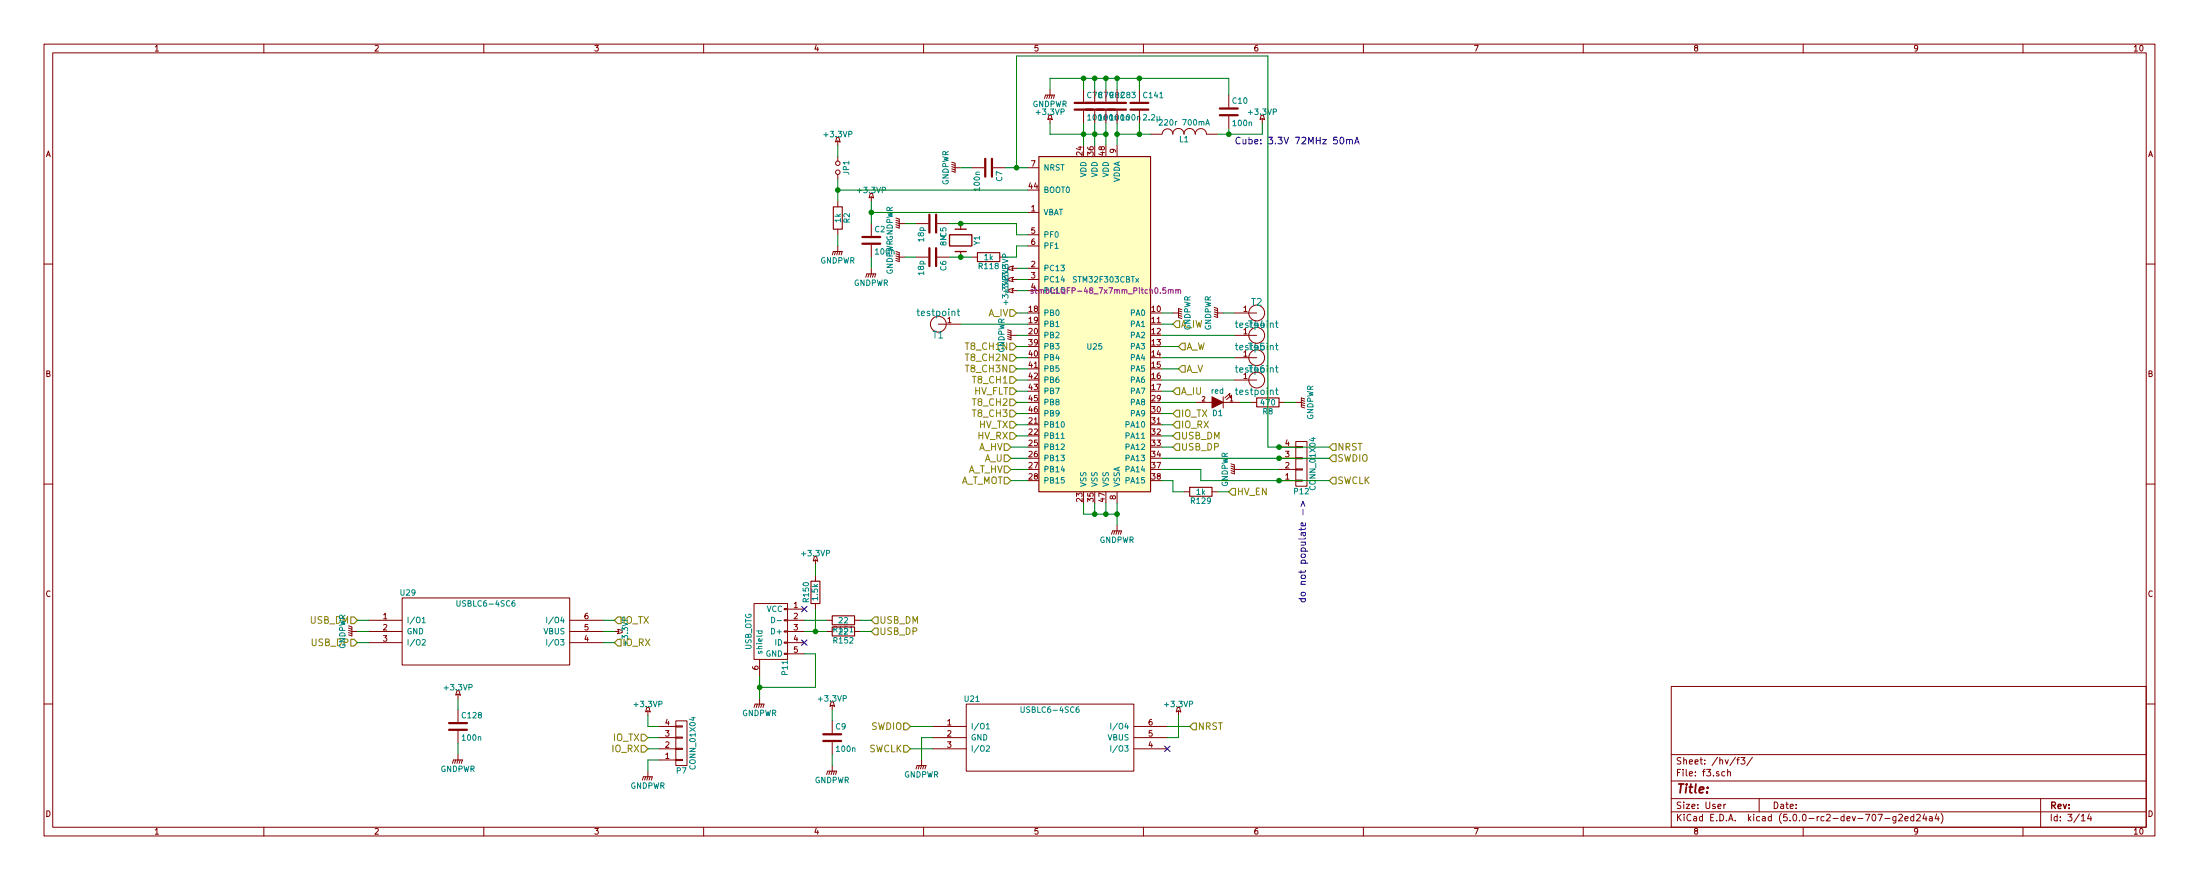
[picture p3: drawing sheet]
<svg xmlns="http://www.w3.org/2000/svg" width="500mm" height="200mm" viewBox="0 0 500 200" stroke-linecap="round" stroke-linejoin="round" font-family="sans-serif">
<g fill="none" stroke="#840000" stroke-width=".23">
<path d="M10 10h480v180h-480zM12 12h476v176h-476zM60 10v2M110 10v2M160 10v2M210 10v2M260 10v2M310 10v2M360 10v2M410 10v2M460 10v2M190.2 31.3h.6l.2 1-.5-.3-.5 .3z"/>
<path d="M190.5 32v1M190.5 35.6v1M190.5 39.6v1.1M216.4 36.9l.8 .2v2l-.8-.2M216.4 37.4l.8 .2M216.4 37.9l.8 .2h1.2M216.4 38.4l.8 .2M221 38.1h2.8M225.8 38.1h2.8M233.7 38.1h2.5M237.5 22.4l.2-.8h2.1l-.3 .8M238.3 21.6l-.3 .8"/>
<path d="M238.5 26.2h.5l.3 1-.5-.3-.5 .3zM238.8 20.3v1.3l-.3 .8M238.8 26.9v1.1M239.3 21.6l-.3 .8M246.4 20.3v2.8M246.4 25.2v2.8M248.9 20.3v2.8M248.9 25.2v2.8M251.5 20.3v2.8M251.5 25.2v2.8M254 20.3v2.8M254 25.2v2.8"/>
<path d="M254 33v2.6M259.1 20.3v2.8M259.1 25.2v2.8M261.6 30.5h2.6M264.3 30.5a1.22 1.22 0 0 1 1.2-1.2 1.22 1.22 0 0 1 1.2 1.2M266.6 30.5a1.3 1.3 0 0 1 1.3-1.3 1.3 1.3 0 0 1 1.3 1.3M269.2 30.5a1.3 1.3 0 0 1 1.3-1.3 1.3 1.3 0 0 1 1.3 1.3 1.27 1.27 0 0 1 1.2-1.3 1.27 1.27 0 0 1 1.3 1.3M274.3 30.5h2.6M279.4 21.6v2.8M279.4 26.4v2.8M286.8 26.2h.5l.2 1-.5-.3-.5 .3zM287 26.9v1.1"/>
<path d="M189.2 57.9l.3-.7h2l-.2 .7M190 57.2l-.3 .7M190.5 55.9v1.3l-.3 .7M190.5 45.7v1.3M190.5 52.1v1.3M191 57.2l-.2 .7M197.9 44h.5l.2 1-.5-.3-.5 .3zM198.1 44.7v1M198.1 50.8v2.8M198.1 55.7v2.7M203.7 49.6l.8 .2v2l-.8-.2M203.7 50.1l.8 .2"/>
<path d="M203.7 50.6l.8 .2h1.2M203.7 51.1l.8 .2M203.7 57.2l.8 .2v2.1l-.8-.3M203.7 57.7l.8 .2M203.7 58.2l.8 .2h1.2M203.7 58.7l.8 .3M208.3 50.8h2.8M208.3 58.4h2.8M213.1 50.8h2.8M213.1 58.4h2.8M218.4 50.8v1.3M218.4 57.2v1.2"/>
<path d="M221 58.4h1.2M227.3 58.4h1.3M233.7 48.3h2.5M233.7 53.4h2.5M233.7 55.9h2.5M10 60h2M196.8 63l.3-.7h2l-.2 .7M197.6 62.3l-.2 .7M198.1 61v1.3l-.2 .7M198.6 62.3l-.2 .7M213.4 73.7h5M229.1 75l.8 .2v2l-.8-.2"/>
<path d="M229.1 75.5l.8 .2M229.1 76l.8 .2h1.2M229.1 76.5l.8 .2M229.4 65.8l1-.2-.3 .5 .3 .5-1-.3zM229.4 63.3l1-.3-.3 .5 .3 .5-1-.2zM229.4 60.7l1-.2-.3 .5 .3 .5-1-.3zM230.1 66.1h1M230.1 63.5h1M230.1 61h1M233.7 61h2.5M233.7 63.5h2.5M233.7 66.1h2.5"/>
<path d="M266.7 71.1h1.3l.7 .3M268 71.7l.7 .2M268 70.6l.7 .3M268.7 70.4l-.7-.3v2.1l.7 .2M276.1 69.9l.8 .2v2.1l-.8-.3M276.1 70.4l.8 .2M276.1 70.9l.8 .2h1.2M276.1 71.4l.8 .3M280.7 76.2h5M280.7 71.1h5M488 60h2M271.8 91.5h3.8"/>
<path d="M278.1 90.2v2.5M278.1 91.5h3.8M279.5 90.1l.2-.7-1.2 1M279.9 90.4l.1-.6-1.1 1M280.7 81.3h5M280.7 86.4h5M284.5 91.5h1.2M290.8 91.5h1.3M294.6 91.5h1.3l.8 .2M295.9 92l.8 .2M295.9 91l.8 .2M296.7 90.7l-.8-.3v2.1l.8 .2"/>
<path d="M10 110h2M254 119.4v1.3l-.3 .7M254 111.8v2.5M269.2 111.8h1.3M275.6 111.8h1.3M279.9 105.4l.8 .3v2l-.8-.2M279.9 105.9l.8 .3M279.9 106.5l.8 .2h1.2M279.9 107l.8 .2M290.8 109.2h3.8M290.8 106.7h3.8M290.8 104.2h3.8"/>
<path d="M290.8 101.6h3.8M294.6 101.5h1.6v.3h-1.6zM294.6 104h1.6v.3h-1.6zM294.6 106.6h1.6v.2h-1.6zM294.6 109.1h1.6v.3h-1.6zM294.6 100.4h2.6v10.1h-2.6zM488 110h2M91.4 135.9h38.1v15.3h-38.1zM171.4 137.2h7.7v12.7h-7.7zM178.3 138.3h.8v.3h-.8zM179.1 138.5h3.8M185.2 126.5h.5l.2 1-.5-.2-.5 .2z"/>
<path d="M185.4 127.3v1M185.4 130.8v1.3M185.4 137.2v1.3M252.7 121.4l.3-.7h2l-.2 .7M253.5 120.7l-.3 .7M254.5 120.7l-.2 .7M79.2 142.3l.8 .2v2.1l-.8-.3M79.2 142.8l.8 .2M79.2 143.3l.8 .2h1.3M79.2 143.8l.8 .2M83.8 141h7.6M83.8 143.5h7.6"/>
<path d="M83.8 146.1h7.6M103.9 157h.5l.2 1-.5-.2-.5 .2zM104.1 157.8v1M129.6 141h7.6M129.6 143.5h7.6M129.6 146.1h7.6M139.7 143.5h1M140.5 143l1 .3v.5l-1 .2 .2-.5zM172.7 158.8v1.2l-.2 .8M172.7 149.9v3.8M178.3 140.9h.8v.2h-.8zM178.3 143.4h.8v.3h-.8z"/>
<path d="M178.3 145.9h.8v.3h-.8zM178.3 148.5h.8v.2h-.8zM179.1 141h3.8M179.1 143.5h3.8M179.1 146.1h3.8M179.1 148.6h3.8M188 141h1.2M188 143.5h1.2M189 159.5h.5l.2 1.1-.5-.3-.5 .3zM194.3 141h1.3M194.3 143.5h1.3M380 156h108v32h-108z"/>
<path d="M10 160h2M102.9 173.5l.2-.8h2.1l-.3 .8M103.6 172.7l-.2 .8M104.1 171.5v1.2l-.2 .8M104.1 161.3v2.8M104.1 166.1v2.8M104.6 172.7l-.2 .8M146 177.3l.3-.7h2l-.2 .7M146.8 176.6l-.2 .7M147.1 160.8h.5l.2 1-.5-.2-.5 .2zM147.3 175.3v1.3l-.2 .7M147.3 161.6v1"/>
<path d="M147.8 176.6l-.2 .7M149.9 165.1h3.8M149.9 167.7h3.8M149.9 170.2h3.8M149.9 172.7h3.8M153.7 165h1.5v.3h-1.5zM153.7 167.5h1.5v.3h-1.5zM153.7 170.1h1.5v.2h-1.5zM153.7 172.6h1.5v.3h-1.5zM153.7 163.9h2.5v10.1h-2.5zM171.4 160.8l.3-.8h2l-.2 .8M172.2 160l-.2 .8"/>
<path d="M173.2 160l-.2 .8M188 176l.2-.7h2l-.2 .7M188.7 175.3l-.2 .7M189.2 174v1.3l-.2 .7M189.2 160.3v1M189.2 163.9v2.7M189.2 168.7v2.8M189.7 175.3l-.2 .7M208.3 174.8l.2-.8h2.1l-.3 .8M209 174l-.2 .8M209.5 172.7v1.3l-.2 .8M210.1 174l-.3 .8"/>
<path d="M212.1 165.1h7.6M212.1 167.7h7.6M212.1 170.2h7.6M219.7 160h38.1v15.3h-38.1zM257.9 165.1h7.5M257.9 167.7h7.5M257.9 170.2h7.5M267.7 160.8h.5l.3 1-.5-.2-.5 .2zM268 161.6v1M380 177.5h108M380 171.5h108M392.2 175.5l-.4-.1-.3 .3 .1 .6h.6"/>
<path d="M392.8 175.5h.6l.1 .9M392.8 174.9v1.5M394.6 172.1l-1.3 1.9M394.9 172.7h.6M395.5 172.2l-.4 .2v1.3M395.8 172.2h1l-.5 .6 .4 .1v.7l-.2 .1-.7-.1M398.5 172.1l-1.3 1.9M488 160h2M60 188v2M110 188v2M160 188v2M210 188v2"/>
<path d="M260 188v2M310 188v2M360 188v2M380 184.5h108M380 181.5h108M392 182.8v1M392.4 182.8l-.4 .3M400 181.5v3M410 188v2M428.6 186h1.1M431.1 185.6v1.2l-.3 .3-.3-.1M431.1 185.7l-.4-.1-.3 .3 .1 .6h.6"/>
<path d="M431.7 185.2l.6-.1 .3 .4-1 1.1h1M433.1 186.1l.8-.1-.1-.3-.4-.1-.3 .2 .1 .7h.6M435.2 185.7l-.5-.1-.3 .3 .1 .6h.7M435.2 185.1v1.5M435.8 185.2l.6-.1 .3 .4-1 1.1h1M437.6 185l-.4 1.1h.9M437.9 185.6v1M438.7 185.7h.6l.1 .9M439.4 186h-.5l-.2 .2 .2 .4 .5-.1M440.4 185l-.4 1.1h.9M440.7 185.6v1M441.4 184.9a1.79 1.79 0 0 1 0 2.3"/>
<path d="M460 188v2M464 181.5v6.5M473.3 185.5l.4-.4v1.5M473.3 186.6h.8M475.1 185l-.4 1.1h.9M475.4 185.6v1"/>
<circle cx="190.5" cy="39.1" r=".51"/>
<circle cx="190.5" cy="37.1" r=".51"/>
<circle cx="213.4" cy="73.7" r="1.8"/>
<circle cx="285.8" cy="71.1" r="1.8"/>
<circle cx="285.8" cy="76.2" r="1.8"/>
<circle cx="285.8" cy="81.3" r="1.8"/>
<circle cx="285.8" cy="86.4" r="1.8"/>
</g>
<g fill="none" stroke="#840000" stroke-width=".51">
<path d="M224 36.1v4.1M225.6 36.1v4.1M244.3 24.9h11.7M244.3 23.4h11.7M257 24.9h4.1M257 23.4h4.1M277.4 26.2h4M277.4 24.7h4M196.1 55.4h4.1M196.1 53.9h4.1M211.3 48.8v4.1M211.3 56.4v4.1"/>
<path d="M212.9 48.8v4.1M212.9 56.4v4.1M102.1 165.9h4.1M102.1 164.4h4.1M187.2 168.4h4.1M187.2 166.9h4.1"/>
</g>
<path d="M215.9 53.4h5.1v2.5h-5.1zM217.2 52.1h2.5M217.2 57.2h2.5" fill="none" stroke="#840000" stroke-width=".3"/>
<g fill="none" stroke="#008484" stroke-width=".23">
<path d="M263.6 27.3l.5-.1 .2 .3-.8 .9h.8M274.2 28.4l.4-1.2 .4 1.2M274.3 28.1h.6M201.7 56l1.2 .3-.9 .2 .9 .2-1.2 .3M201.8 58.9a.67 .67 0 0 1 .8-.1 .67 .67 0 0 1 .3 .7h-1.2zM202.3 55.5v-.6l-.5-.1-.1 .7h1.2M227.9 58.9l1.3 .4-1.3 .4M228.6 58.5l-.1-.6-.4-.1-.2 .7h1.3M201.7 60.1h1.2l-1.2 .7h1.2M201.7 61.4a.57 .57 0 0 0 .6 .7 .57 .57 0 0 0 .5-.8h-.4v.3M217.6 70.7h.6M217.9 70.2v1.3l.3 .3"/>
<path d="M227.9 61.4l1.3 .4-1.3 .5M227.9 62.7v-.8l.5 .4 .1-.3 .5-.1 .2 .3-.1 .5M227.9 60.9v-.8l.5 .4 .1-.4h.6l.1 .3-.1 .5M228.6 61l-.1-.6h-.4l-.2 .6h1.3M229.1 61.4h.1M280.9 78.5h.6M280.9 73.4h.6M281.1 78v1.3l.4 .2M281.1 72.9v1.3l.4 .2M281.9 79l.7-.1-.1-.3-.4-.1-.2 .2 .1 .8h.5M281.9 73.9l.7-.1-.1-.3-.4-.1-.2 .2 .1 .8h.5M288.8 78.6h.6l.1 .9"/>
<path d="M288.8 73.6l.6-.1 .1 .9M288.8 73.4v1M288.8 78.5v1M290 78.5h.6M290 73.4h.6M290.2 78v1.3l.4 .2M290.2 72.9v1.3l.4 .2M241.3 99.6h.7M280.9 83.6h.6M281.1 83.1v1.3l.4 .2M281.9 84.1l.7-.2-.1-.2-.4-.1-.2 .2 .1 .7h.5M288.8 83.7h.6l.1 .9"/>
<path d="M288.8 83.6v1M290 83.6h.6M290 88.7h.6M290.2 83.1v1.3l.4 .2M290.2 88.2v1.3l.4 .2M103.9 136.5v1.1l.2 .2 .5-.2v-1.1M117 136.5l-.4 .1-.2 .5 .1 .6h.5v-.6l-.4-.1-.2 .3M96 140.6l.4-.3v1.3M96 145.5l.5-.1 .2 .3-.8 .9h.8M96 141.6h.7M124.3 140.3v1.3M124.3 145.4v1.2"/>
<path d="M125.8 145.3l-1.1 1.6M125.8 140.2l-1.1 1.7M126.2 145.5l.3-.1 .5 .1v.7l-.2 .4h-.3l-.3-.1zM127.5 145.4h.7l-.4 .4 .4 .2v.5l-.2 .1-.5-.1M172 143.4h1.3M172.5 143.4l-.1 .4 .3 .2 .5-.1v-.5M175.4 140.3a.64 .64 0 0 1 .8 .6 .64 .64 0 0 1-.8 .7zM176.7 141.1h1M224.3 164.8l.3-.4v1.3M224.3 169.6l.5-.1 .2 .3-.8 1h.8M224.3 165.7h.7M232.2 160.7v1l.2 .2 .5-.2v-1"/>
<path d="M245.3 160.7h-.4l-.2 .5v.6l.6 .1v-.7l-.4-.1-.2 .3M252.6 164.4v1.3M252.6 169.5v1.3M254.1 169.4l-1.1 1.7M254.1 164.4l-1.1 1.6M254.5 169.7l.3-.2 .4 .2 .1 .6-.2 .4-.3 .1-.3-.2zM255.7 169.5h.8l-.4 .5 .4 .1v.5l-.2 .2-.6-.2"/>
</g>
<g fill="none" stroke="#848400" stroke-width=".25">
<path d="M229.6 78h.8l.7 .8-.7 .7h-.8zM229.6 70.4h.8l.7 .7-.7 .8h-.8zM267.5 72.9h.7v1.5h-.7l-.8-.7zM268 78.8l.7-.8h.8v1.5h-.8zM229.6 93.2h.8l.7 .8-.7 .8h-.8zM229.6 90.7h.8l.7 .8-.7 .7h-.8zM229.6 85.6h.8l.7 .8-.7 .7h-.8zM229.6 83.1h.8l.7 .7-.7 .8h-.8zM229.6 80.5h.8l.7 .8-.7 .8h-.8zM229.6 95.8h.8l.7 .7-.7 .8h-.8zM229.6 98.3h.8l.7 .8-.7 .7h-.8zM229.6 88.2h.8l.7 .7-.7 .8h-.8z"/>
<path d="M267.5 88.2h.7v1.5h-.7l-.8-.8zM267.5 98.3h.7v1.5h-.7l-.8-.7zM267.5 95.8h.7v1.5h-.7l-.8-.8zM267.5 93.2h.7v1.6h-.7l-.8-.8zM268.7 83.1h.8v1.5h-.8l-.7-.8zM228.3 100.9h.8l.8 .7-.8 .8h-.8zM228.3 103.4h.8l.8 .8-.8 .7h-.8zM228.3 105.9h.8l.8 .8-.8 .8h-.8zM228.3 108.5h.8l.8 .7-.8 .8h-.8zM267.5 100.9h.7v1.5h-.7l-.8-.8zM279.4 111.8l.8-.8h.7v1.5h-.7zM303 100.9h.8v1.5h-.8l-.7-.8z"/>
<path d="M303 103.4h.8v1.5h-.8l-.7-.7zM303 108.5h.8v1.5h-.8l-.7-.8zM79.8 145.3h.7l.8 .8-.8 .7h-.7zM79.8 140.2h.7l.8 .8-.8 .8h-.7zM139.7 141l.8-.8h.7v1.6h-.7zM140.5 145.3h.7v1.5h-.7l-.8-.7zM198.1 141l.8-.8h.7v1.6h-.7zM198.9 142.8h.7v1.5h-.7l-.8-.8zM145.8 166.9h.8l.7 .8-.7 .7h-.8zM145.8 169.4h.8l.7 .8-.7 .8h-.8zM205.5 164.4h.7l.8 .7-.8 .8h-.7zM205.5 169.4h.7l.8 .8-.8 .8h-.7z"/>
<path d="M271.3 164.4h.7v1.5h-.7l-.8-.8z"/>
</g>
<path d="M236.2 35.6h25.4v76.2h-25.4zM189.5 47h2v5.1h-2zM222.2 57.4h5.1v2.1h-5.1zM285.7 90.4h5.1v2.1h-5.1zM270.5 110.8h5.1v2h-5.1zM184.4 132.1h2v5.1h-2zM189.2 140h5.1v2h-5.1zM189.2 142.5h5.1v2.1h-5.1z" fill="none" stroke="#840000" stroke-width=".25"/>
<path d="M236.2 35.6h25.4v76.2h-25.4z" fill="#ffffc2" stroke="#ffffc2" stroke-width=".23"/>
<path d="M234.9 65.9l-.3-.1-.2 .2v.2l.5 .1v.3h-.5M235.5 65.4v1.1l.3 .2M265.7 66l.4-.1 .1 .8M266.2 66l.2-.2 .3 .1 .1 .8M267.4 66l.4-.1 .1 .8M267.4 65.8v.9M267.9 66l.2-.2 .3 .1 .1 .8" fill="none" stroke="#840084" stroke-width=".23"/>
<path d="M275.6 90.2l2.5 1.3-2.5 1.2z" fill="#840000" stroke="#840000" stroke-width=".23"/>
<path d="M304.8 31.3l.3-.1a.81 .81 0 0 1 .5 .8 .81 .81 0 0 1-.5 .7l-.4-.6zM306.2 31.8h.6l.1 .9M306.2 31.7v1M306.9 31.9l.2-.2 .3 .1 .1 .9M308 32.7l.5-1.5 .5 1.5M308.2 32.3h.7M295.8 115.1l.5-1.2 .4 1.2M296.3 115.8v1.2M296.8 118.9v.4l-.2 .2h-.7v-.6l.3-.1 .1 .7" fill="none" stroke="#0000c2" stroke-width=".23"/>
<g fill="none" stroke="#008400" stroke-width=".23">
<path d="M246.4 17.8v2.5M248.9 17.8v2.5M251.5 17.8v2.5M254 17.8v2.5M259.1 17.8v2.5M190.5 33v2.6M218.4 38.1h2.6M228.6 38.1h5.1M231.1 38.1v-25.4h57.2v88.9h14M238.8 20.3v-2.5h40.6v3.8M238.8 28v2.5h12.7M246.4 28v5"/>
<path d="M248.9 28v5M251.5 28v5M254 28v5M254 30.5h7.6M259.1 28v2.5M279.4 29.2v1.3M287 28v2.5h-10.1M190.5 40.7v5M190.5 53.4v2.5M190.5 43.2h43.2M198.1 45.7v5.1M198.1 58.4v2.6"/>
<path d="M198.1 48.3h35.6M205.7 58.4h2.6M205.7 50.8h2.6M215.9 50.8h15.2v2.6h2.6M215.9 58.4h5.1M233.7 55.9h-2.6v2.5h-2.5M218.4 73.7h15.3M231.1 76.2h2.6M231.1 78.8h2.6M231.1 71.1h2.6M231.1 61h2.6M231.1 63.5h2.6"/>
<path d="M231.1 66.1h2.6M264.2 76.2h16.5M264.2 73.7h2.5M264.2 78.8h3.8M264.2 71.1h2.5M278.1 71.1h2.6M231.1 81.3h2.6M231.1 86.4h2.6M231.1 91.5h2.6M231.1 88.9h2.6M231.1 96.5h2.6M231.1 99.1h2.6"/>
<path d="M231.1 83.8h2.6M231.1 94h2.6M264.2 81.3h16.5M264.2 86.4h16.5M264.2 91.5h7.6M264.2 88.9h2.5M264.2 96.5h2.5M264.2 99.1h2.5M264.2 83.8h3.8M264.2 94h2.5M281.9 91.5h2.6M292.1 91.5h2.5"/>
<path d="M229.9 101.6h3.8M229.9 104.2h3.8M229.9 106.7h3.8M229.9 109.2h3.8M246.4 114.3v2.6h7.6M248.9 114.3v2.6M251.5 114.3v2.6M254 114.3v5.1M264.2 101.6h2.5M264.2 104.2h38.1M264.2 106.7h8.8v2.5h29.3M264.2 109.2h2.5v2.6h2.5"/>
<path d="M276.9 111.8h2.5M281.9 106.7h8.9M185.4 128.3v2.5M185.4 138.5v5M81.3 143.5h2.5M81.3 141h2.5M81.3 146.1h2.5M104.1 158.8v2.5M137.2 143.5h2.5M137.2 141h2.5M137.2 146.1h2.5M172.7 153.7v5.1"/>
<path d="M182.9 143.5h5.1M182.9 141h5.1M182.9 148.6h2.5v7.6h-12.7M195.6 143.5h2.5M195.6 141h2.5M104.1 168.9v2.6M147.3 170.2h2.6M147.3 162.6v2.5h2.6M147.3 167.7h2.6M149.9 172.7h-2.6v2.6M189.2 161.3v2.6M189.2 171.5v2.5"/>
<path d="M207 170.2h5.1M207 165.1h5.1M212.1 167.7h-2.6v5M265.4 165.1h5.1M268 162.6v5.1h-2.6"/>
</g>
<g fill="#008400" stroke="#008400" stroke-width=".25">
<circle cx="190.5" cy="43.2" r=".51"/>
<circle cx="231.1" cy="38.1" r=".51"/>
<circle cx="218.4" cy="50.8" r=".51"/>
<circle cx="218.4" cy="58.4" r=".51"/>
<circle cx="198.1" cy="48.3" r=".51"/>
<circle cx="251.5" cy="30.5" r=".51"/>
<circle cx="248.9" cy="30.5" r=".51"/>
<circle cx="246.4" cy="30.5" r=".51"/>
<circle cx="251.5" cy="17.8" r=".51"/>
<circle cx="248.9" cy="17.8" r=".51"/>
<circle cx="246.4" cy="17.8" r=".51"/>
<circle cx="254" cy="116.9" r=".51"/>
<circle cx="248.9" cy="116.9" r=".51"/>
<circle cx="251.5" cy="116.9" r=".51"/>
<circle cx="254" cy="30.5" r=".51"/>
<circle cx="254" cy="17.8" r=".51"/>
<circle cx="279.4" cy="30.5" r=".51"/>
<circle cx="290.8" cy="109.2" r=".51"/>
<circle cx="290.8" cy="104.2" r=".51"/>
<circle cx="290.8" cy="101.6" r=".51"/>
<circle cx="172.7" cy="156.2" r=".51"/>
<circle cx="185.4" cy="143.5" r=".51"/>
<circle cx="259.1" cy="30.5" r=".51"/>
<circle cx="259.1" cy="17.8" r=".51"/>
</g>
<path d="M182.3 137.8l1.2 1.3M183.5 137.8l-1.2 1.3M182.3 145.5l1.2 1.2M183.5 145.5l-1.2 1.2M264.8 169.6l1.2 1.2M266 169.6l-1.2 1.2" fill="none" stroke="#000084" stroke-width=".23"/>
<text font-size="2.8" fill="#840000" x="381" y="180.3">Title:</text>
<g font-size="2.1" fill="#0000c2">
<text x="280.7" y="32.8">Cube: 3.3V 72MHz 50mA</text>
<text x="296.9" y="137.2" transform="rotate(-90 296.9 137.2)">do not populate -&gt;</text>
</g>
<g font-size="2.1" fill="#008484">
<text x="208.9" y="71.8">testpoint</text>
<text x="284.5" y="69.4">T2</text>
<text x="212.1" y="76.9">T1</text>
<text x="268.5" y="74.4">A_IW</text>
<text x="283.9" y="74.5">T44</text>
<text x="283.9" y="79.6">T45</text>
<text x="281.3" y="89.8">testpoint</text>
<text x="283.9" y="84.7">T46</text>
</g>
<g font-size="2.1" fill="#848400">
<text x="224.6" y="71.9">A_IV</text>
<text x="219.9" y="82.1">T8_CH2N</text>
<text x="219.9" y="79.5">T8_CH1N</text>
<text x="269.7" y="79.5">A_W</text>
<text x="219.9" y="84.6">T8_CH3N</text>
<text x="221.3" y="89.7">HV_FLT</text>
<text x="221.5" y="87.1">T8_CH1</text>
<text x="268.5" y="89.7">A_IU</text>
<text x="269.7" y="84.6">A_V</text>
<text x="221.5" y="94.8">T8_CH3</text>
<text x="221.5" y="92.2">T8_CH2</text>
<text x="268.5" y="94.8">IO_TX</text>
<text x="222.3" y="99.8">HV_RX</text>
<text x="222.5" y="97.3">HV_TX</text>
<text x="268.5" y="99.8">USB_DM</text>
<text x="268.5" y="97.3">IO_RX</text>
<text x="220" y="107.5">A_T_HV</text>
<text x="222.4" y="102.4">A_HV</text>
<text x="223.9" y="104.9">A_U</text>
<text x="268.5" y="102.4">USB_DP</text>
<text x="304" y="102.4">NRST</text>
<text x="304" y="104.9">SWDIO</text>
<text x="218.2" y="110">A_T_MOT</text>
<text x="281.2" y="112.5">HV_EN</text>
<text x="304" y="110">SWCLK</text>
<text x="70.5" y="141.8">USB_DM</text>
<text x="141.5" y="141.8">IO_TX</text>
<text x="199.9" y="141.8">USB_DM</text>
<text x="70.9" y="146.8">USB_DP</text>
<text x="141.5" y="146.8">IO_RX</text>
<text x="199.9" y="144.3">USB_DP</text>
<text x="198" y="165.9">SWDIO</text>
<text x="272.3" y="165.9">NRST</text>
<text x="139.2" y="171">IO_RX</text>
<text x="139.4" y="168.4">IO_TX</text>
<text x="197.5" y="171">SWCLK</text>
</g>
<g font-size="2.1" fill="#840000">
<text x="381" y="173.8">Sheet: /hv/f3/</text>
<text x="381" y="176.5">File: f3.sch</text>
<text x="381" y="183.9">Size: User</text>
<text x="403" y="183.9">Date:</text>
<text x="466" y="183.9">Rev:</text>
<text x="381" y="186.7">KiCad E.D.A. kicad (5.0.0-rc2-dev-707-g2ed24a4)</text>
<text x="466" y="186.7">Id: 3/14</text>
</g>
<g font-size="1.8" fill="#840000">
<text x="35" y="11.7">1</text>
<text x="85" y="11.7">2</text>
<text x="135" y="11.7">3</text>
<text x="185" y="11.7">4</text>
<text x="235" y="11.7">5</text>
<text x="285" y="11.7">6</text>
<text x="335" y="11.7">7</text>
<text x="385" y="11.7">8</text>
<text x="435" y="11.7">9</text>
<text x="485" y="11.7">10</text>
<text x="10.4" y="35.7">A</text>
<text x="246.1" y="35.3" transform="rotate(-90 246.1 35.3)">24</text>
<text x="248.7" y="35.3" transform="rotate(-90 248.7 35.3)">36</text>
<text x="251.2" y="35.3" transform="rotate(-90 251.2 35.3)">48</text>
<text x="253.7" y="34.8" transform="rotate(-90 253.7 34.8)">9</text>
<text x="488.4" y="35.7">A</text>
<text x="234.5" y="37.9">7</text>
<text x="234" y="43">44</text>
<text x="234.5" y="48">1</text>
<text x="234.5" y="53.1">5</text>
<text x="234.5" y="55.7">6</text>
<text x="234.5" y="60.7">2</text>
<text x="234.5" y="63.3">3</text>
<text x="234" y="70.9">18</text>
<text x="261.9" y="70.9">10</text>
<text x="282.7" y="70.9">1</text>
<text x="215.4" y="73.4">1</text>
<text x="234" y="73.4">19</text>
<text x="234" y="76">20</text>
<text x="261.9" y="73.4">11</text>
<text x="261.9" y="76">12</text>
<text x="282.7" y="76">1</text>
<text x="234" y="78.5">39</text>
<text x="234" y="81.1">40</text>
<text x="234" y="83.6">41</text>
<text x="261.9" y="78.5">13</text>
<text x="261.9" y="81.1">14</text>
<text x="261.9" y="83.6">15</text>
<text x="282.7" y="81.1">1</text>
<text x="10.4" y="85.6">B</text>
<text x="234" y="86.1">42</text>
<text x="234" y="88.7">43</text>
<text x="261.9" y="86.1">16</text>
<text x="261.9" y="88.7">17</text>
<text x="282.7" y="86.1">1</text>
<text x="488.4" y="85.6">B</text>
<text x="234" y="91.2">45</text>
<text x="234" y="93.8">46</text>
<text x="261.9" y="91.2">29</text>
<text x="261.9" y="93.8">30</text>
<text x="234" y="96.3">21</text>
<text x="234" y="98.8">22</text>
<text x="234" y="101.4">25</text>
<text x="261.9" y="96.3">31</text>
<text x="261.9" y="98.8">32</text>
<text x="261.9" y="101.4">33</text>
<text x="292.3" y="101.4">4</text>
<text x="234" y="103.9">26</text>
<text x="234" y="106.5">27</text>
<text x="261.9" y="103.9">34</text>
<text x="261.9" y="106.5">37</text>
<text x="292.3" y="106.5">2</text>
<text x="292.3" y="103.9">3</text>
<text x="234" y="109">28</text>
<text x="253.7" y="113.5" transform="rotate(-90 253.7 113.5)">8</text>
<text x="261.9" y="109">38</text>
<text x="292.3" y="109">1</text>
<text x="246.1" y="114" transform="rotate(-90 246.1 114)">23</text>
<text x="248.7" y="114" transform="rotate(-90 248.7 114)">35</text>
<text x="251.2" y="114" transform="rotate(-90 251.2 114)">47</text>
<text x="10.4" y="135.7">C</text>
<text x="488.4" y="135.7">C</text>
<text x="87.1" y="140.7">1</text>
<text x="87.1" y="143.3">2</text>
<text x="132.9" y="143.3">5</text>
<text x="132.9" y="140.7">6</text>
<text x="180.5" y="138.2">1</text>
<text x="180.5" y="140.7">2</text>
<text x="180.5" y="143.3">3</text>
<text x="87.1" y="145.8">3</text>
<text x="132.9" y="145.8">4</text>
<text x="180.5" y="145.8">4</text>
<text x="180.5" y="148.4">5</text>
<text x="172.5" y="152.3" transform="rotate(-90 172.5 152.3)">6</text>
<text x="151.3" y="167.4">3</text>
<text x="151.3" y="164.9">4</text>
<text x="215.4" y="164.9">1</text>
<text x="215.4" y="167.4">2</text>
<text x="261.2" y="167.4">5</text>
<text x="261.2" y="164.9">6</text>
<text x="151.3" y="172.5">1</text>
<text x="151.3" y="170">2</text>
<text x="215.4" y="170">3</text>
<text x="261.2" y="170">4</text>
<text x="10.4" y="185.6">D</text>
<text x="488.4" y="185.6">D</text>
<text x="35" y="189.7">1</text>
<text x="85" y="189.7">2</text>
<text x="135" y="189.7">3</text>
<text x="185" y="189.7">4</text>
<text x="235" y="189.7">5</text>
<text x="285" y="189.7">6</text>
<text x="335" y="189.7">7</text>
<text x="385" y="189.7">8</text>
<text x="435" y="189.7">9</text>
<text x="485" y="189.7">10</text>
</g>
<g font-size="1.8" fill="#008484">
<text x="247.3" y="22.3">C78C79C82C83</text>
<text x="260.1" y="22.3">C141</text>
<text x="280.3" y="23.6">C10</text>
<text x="234.7" y="24.3">GNDPWR</text>
<text x="235.8" y="26.1">+3.3VP</text>
<text x="247.5" y="27.4">100n</text>
<text x="252.6" y="27.4">100n</text>
<text x="255.1" y="27.4">100n</text>
<text x="260.2" y="27.4">2.2µ</text>
<text x="264.3" y="28.5">220r 700mA</text>
<text x="280.5" y="28.7">100n</text>
<text x="284.1" y="26.1">+3.3VP</text>
<text x="187.6" y="31.2">+3.3VP</text>
<text x="268.2" y="32.3">L1</text>
<text x="193.1" y="39.7" transform="rotate(-90 193.1 39.7)">JP1</text>
<text x="227.9" y="41.2" transform="rotate(-90 227.9 41.2)">C7</text>
<text x="237.2" y="38.8">NRST</text>
<text x="247" y="40.3" transform="rotate(-90 247 40.3)">VDD</text>
<text x="249.6" y="40.3" transform="rotate(-90 249.6 40.3)">VDD</text>
<text x="252.1" y="40.3" transform="rotate(-90 252.1 40.3)">VDD</text>
<text x="254.6" y="41.6" transform="rotate(-90 254.6 41.6)">VDDA</text>
<text x="195.2" y="43.9">+3.3VP</text>
<text x="215.7" y="42.1" transform="rotate(-90 215.7 42.1)">GNDPWR</text>
<text x="222.8" y="43.2" transform="rotate(-90 222.8 43.2)">100n</text>
<text x="237.2" y="43.8">BOOT0</text>
<text x="191.2" y="50.5" transform="rotate(-90 191.2 50.5)">1k</text>
<text x="193.2" y="50.7" transform="rotate(-90 193.2 50.7)">R2</text>
<text x="199" y="52.8">C2</text>
<text x="237.2" y="48.9">VBAT</text>
<text x="186.5" y="59.9">GNDPWR</text>
<text x="199.2" y="57.9">100n</text>
<text x="203" y="54.8" transform="rotate(-90 203 54.8)">GNDPWR</text>
<text x="210.1" y="54.8" transform="rotate(-90 210.1 54.8)">18p</text>
<text x="215.2" y="55.9" transform="rotate(-90 215.2 55.9)">8MC5</text>
<text x="222.8" y="55.7" transform="rotate(-90 222.8 55.7)">Y1</text>
<text x="223.8" y="59.1">1k</text>
<text x="237.2" y="54">PF0</text>
<text x="237.2" y="56.5">PF1</text>
<text x="194.1" y="65">GNDPWR</text>
<text x="210.1" y="62.5" transform="rotate(-90 210.1 62.5)">18p</text>
<text x="215.2" y="61.5" transform="rotate(-90 215.2 61.5)">C6</text>
<text x="222.7" y="61.2">R118</text>
<text x="237.2" y="61.6">PC13</text>
<text x="237.2" y="64.2">PC14</text>
<text x="244.3" y="64.2">STM32F303CBTx</text>
<text x="229.3" y="69" transform="rotate(-90 229.3 69)">+3.3VP</text>
<text x="237.2" y="71.8">PB0</text>
<text x="257.2" y="71.8">PA0</text>
<text x="237.2" y="74.3">PB1</text>
<text x="237.2" y="76.9">PB2</text>
<text x="257.2" y="74.3">PA1</text>
<text x="257.2" y="76.9">PA2</text>
<text x="270.7" y="75.2" transform="rotate(-90 270.7 75.2)">GNDPWR</text>
<text x="275.4" y="75.2" transform="rotate(-90 275.4 75.2)">GNDPWR</text>
<text x="228.4" y="80.2" transform="rotate(-90 228.4 80.2)">GNDPWR</text>
<text x="237.2" y="79.4">PB3</text>
<text x="237.2" y="81.9">PB4</text>
<text x="247.3" y="79.5">U25</text>
<text x="257.2" y="79.4">PA3</text>
<text x="257.2" y="81.9">PA4</text>
<text x="237.2" y="84.5">PB5</text>
<text x="237.2" y="87">PB6</text>
<text x="237.2" y="89.6">PB7</text>
<text x="257.2" y="84.5">PA5</text>
<text x="257.2" y="87">PA6</text>
<text x="257.2" y="89.6">PA7</text>
<text x="275.5" y="89.5">red</text>
<text x="237.2" y="92.1">PB8</text>
<text x="237.2" y="94.6">PB9</text>
<text x="257.2" y="92.1">PA8</text>
<text x="257.2" y="94.6">PA9</text>
<text x="275.7" y="94.6">D1</text>
<text x="286.8" y="92.2">470</text>
<text x="287.2" y="94.2">R8</text>
<text x="298.6" y="95.5" transform="rotate(-90 298.6 95.5)">GNDPWR</text>
<text x="237.2" y="97.2">PB10</text>
<text x="237.2" y="99.7">PB11</text>
<text x="256.2" y="97.2">PA10</text>
<text x="256.2" y="99.7">PA11</text>
<text x="237.2" y="102.3">PB12</text>
<text x="237.2" y="104.8">PB13</text>
<text x="237.2" y="107.3">PB14</text>
<text x="256.2" y="102.3">PA12</text>
<text x="256.2" y="104.8">PA13</text>
<text x="256.2" y="107.3">PA14</text>
<text x="237.2" y="109.9">PB15</text>
<text x="247" y="110.8" transform="rotate(-90 247 110.8)">VSS</text>
<text x="249.6" y="110.8" transform="rotate(-90 249.6 110.8)">VSS</text>
<text x="252.1" y="110.8" transform="rotate(-90 252.1 110.8)">VSS</text>
<text x="254.6" y="110.8" transform="rotate(-90 254.6 110.8)">VSSA</text>
<text x="256.2" y="109.9">PA15</text>
<text x="272.1" y="112.5">1k</text>
<text x="279.2" y="110.7" transform="rotate(-90 279.2 110.7)">GNDPWR</text>
<text x="294.3" y="112.3">P12</text>
<text x="299.1" y="111.1" transform="rotate(-90 299.1 111.1)">CONN_01X04</text>
<text x="270.9" y="114.5">R129</text>
<text x="250" y="123.4">GNDPWR</text>
<text x="182.5" y="126.4">+3.3VP</text>
<text x="91.1" y="135.4">U29</text>
<text x="104.4" y="137.9">USBLC6-4SC6</text>
<text x="183.9" y="136.8" transform="rotate(-90 183.9 136.8)">R150</text>
<text x="186" y="136.4" transform="rotate(-90 186 136.4)">1.5k</text>
<text x="92.4" y="141.6">I/O1</text>
<text x="125.2" y="141.6">I/O4</text>
<text x="174.3" y="139.1">VCC</text>
<text x="189.7" y="143.7">R151</text>
<text x="190.8" y="141.7">22</text>
<text x="78.5" y="147.5" transform="rotate(-90 78.5 147.5)">GNDPWR</text>
<text x="92.4" y="144.2">GND</text>
<text x="92.4" y="146.7">I/O2</text>
<text x="123.7" y="144.2">VBUS</text>
<text x="170.9" y="147.8" transform="rotate(-90 170.9 147.8)">USB_OTG</text>
<text x="173.4" y="148.9" transform="rotate(-90 173.4 148.9)">shield</text>
<text x="174.1" y="149.3">GND</text>
<text x="175.7" y="144.2">D+</text>
<text x="176.3" y="146.7">ID</text>
<text x="189.7" y="146.3">R152</text>
<text x="190.8" y="144.2">22</text>
<text x="179.1" y="153.4" transform="rotate(-90 179.1 153.4)">P11</text>
<text x="101.2" y="156.9">+3.3VP</text>
<text x="144.4" y="160.7">+3.3VP</text>
<text x="186.3" y="159.5">+3.3VP</text>
<text x="219.4" y="159.5">U21</text>
<text x="265" y="160.7">+3.3VP</text>
<text x="105.2" y="163.3">C128</text>
<text x="168.7" y="162.8">GNDPWR</text>
<text x="190.1" y="165.8">C9</text>
<text x="220.7" y="165.8">I/O1</text>
<text x="232.7" y="162">USBLC6-4SC6</text>
<text x="253.5" y="165.8">I/O4</text>
<text x="105.2" y="168.4">100n</text>
<text x="190.3" y="170.9">100n</text>
<text x="220.7" y="168.3">GND</text>
<text x="220.7" y="170.8">I/O2</text>
<text x="251.9" y="168.3">VBUS</text>
<text x="100.1" y="175.5">GNDPWR</text>
<text x="143.3" y="179.3">GNDPWR</text>
<text x="153.9" y="175.8">P7</text>
<text x="158.2" y="174.6" transform="rotate(-90 158.2 174.6)">CONN_01X04</text>
<text x="185.2" y="178">GNDPWR</text>
<text x="205.5" y="176.7">GNDPWR</text>
</g>
<g font-size="1.8" fill="#840084">
<text x="234.5" y="65.8">4</text>
<text x="236.2" y="66.8">stmbl:LQFP-48_7x7mm_Pitch0.5mm</text>
<text x="237.2" y="66.7">PC15</text>
</g>
<text font-size="1.8" fill="#848400" x="142.8" y="146.5" transform="rotate(-90 142.8 146.5)">+3.3VP</text>
<g font-size="1.4" fill="#840000">
<text x="273.3" y="91.2">2</text>
<text x="279.7" y="91.2">1</text>
</g>
</svg>
